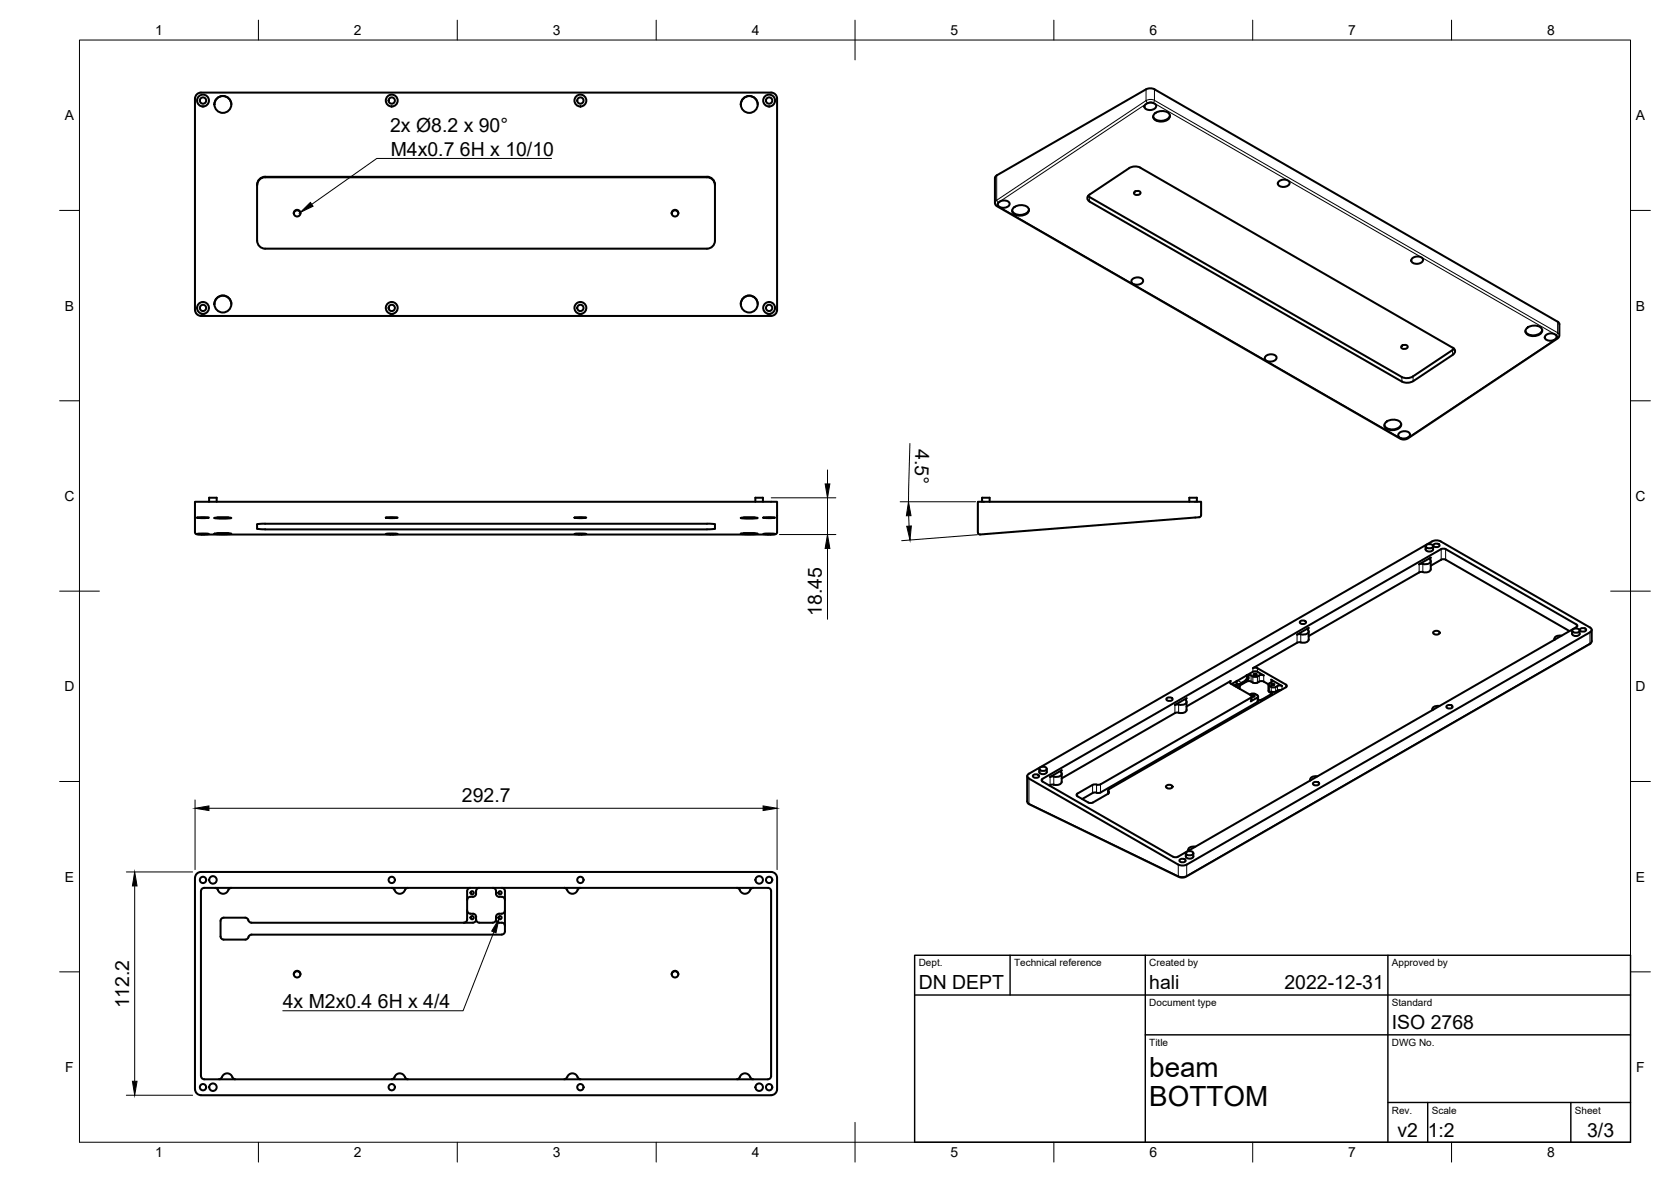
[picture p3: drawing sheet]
<svg xmlns="http://www.w3.org/2000/svg" width="420mm" height="297mm" viewBox="0 0 420 297" stroke-linecap="round" stroke-linejoin="round" font-family="sans-serif">
<!-- layer: Visible -->
<g fill="none" stroke="#000" stroke-width=".51">
<path d="M53.9 26.3a2.13 2.13 0 0 1 2.1-2.2 2.13 2.13 0 0 1 2.2 2.2M186.3 26.3a2.13 2.13 0 0 1 2.1-2.2 2.13 2.13 0 0 1 2.1 2.2M193.9 23.3h-143.4a1.52 1.52 0 0 0-1.5 1.5v53.1a1.49 1.49 0 0 0 1.5 1.5h143.4M193.9 23.3a1.49 1.49 0 0 1 1.5 1.5v53.1a1.49 1.49 0 0 1-1.5 1.5M288 26.3a1.75 1.75 0 0 1 2.7 .3 1.67 1.67 0 0 1-1.4 1 1.67 1.67 0 0 1-1.6-.8zM290.2 28.7a2.73 2.73 0 0 1 3.9 .1 1.46 1.46 0 0 1-1.5 1.7l-.5 .1a1.6 1.6 0 0 1-2.1-1.6zM294.2 29a2.45 2.45 0 0 1-4.3 .3M64.6 46.4v14.1M66.7 44.6l111.1-.1a2 2 0 0 1 2 2M66.7 44.4h111.1a2 2 0 0 1 2 2M66.7 44.5a2 2 0 0 0-2 2M66.7 44.4a2 2 0 0 0-2 2"/>
<path d="M73.9 53.6a.84 .84 0 0 1 .8-.7 .84 .84 0 0 1 .8 .7M168.9 53.6a.84 .84 0 0 1 .8-.7 .84 .84 0 0 1 .9 .7M179.8 46.4v14.1a2 2 0 0 1-2 2h-111.1M251 51a1.9 1.9 0 0 1 2.8 0 1.52 1.52 0 0 1-2.3 1.1h-.1a.73 .73 0 0 1-.4-1.1zM254.8 52.3a2.73 2.73 0 0 1 3.9 .1 1.46 1.46 0 0 1-1.5 1.7l-.6 .1a1.6 1.6 0 0 1-2-1.6zM258.7 52.6a2.45 2.45 0 0 1-4.2 .3M273.6 49.2l79.3 45.7 1.5 .1 .9-.4 10.3-7M274 50.7l78.5 45.2M283.9 42.3l-9.9 6.6a.96 .96 0 0 0-.6 .9 .96 .96 0 0 0 .6 .8M285.2 48.3a.83 .83 0 0 1 .9-.4 .83 .83 0 0 1 .6 .8 .83 .83 0 0 1-.9 .4 .83 .83 0 0 1-.6-.8zM286.7 42.1l78.6 45.3a.95 .95 0 0 1 .6 .9 .95 .95 0 0 1-.6 .8l-10 6.7M286.7 42.1l-1.4-.3-1.4 .5"/>
<path d="M321.5 45.6a1.75 1.75 0 0 1 2.8 .3 1.67 1.67 0 0 1-1.5 1.1 1.67 1.67 0 0 1-1.5-.8zM50.7 78.8a1.48 1.48 0 0 1-.7-2.4 1.48 1.48 0 0 1 2.5 .5 1.48 1.48 0 0 1-1.5 2h-.3M53.9 76.4a2.13 2.13 0 0 1 2.1-2.1 2.13 2.13 0 0 1 2.2 2.1M64.7 60.5a2 2 0 0 0 2 2M98.2 78.8a1.48 1.48 0 0 1-.7-2.4 1.48 1.48 0 0 1 2.5 .5 1.48 1.48 0 0 1-1.5 2h-.4M186.3 76.4a2.13 2.13 0 0 1 2.1-2.1 2.13 2.13 0 0 1 2.1 2.1M284.7 71.2l-.2-.3a1.5 1.5 0 0 1 2.2-1.1 .79 .79 0 0 1 .7 .7 .79 .79 0 0 1-.6 .9 1.8 1.8 0 0 1-2.2-.2M355.1 64.9a1.75 1.75 0 0 1 2.7 .4 1.67 1.67 0 0 1-1.4 1 1.67 1.67 0 0 1-1.6-.8zM318.2 90.5l-.2-.3a1.5 1.5 0 0 1 2.2-1.1 .79 .79 0 0 1 .8 .7 .79 .79 0 0 1-.7 .9 1.78 1.78 0 0 1-2.1-.2M352.4 87a.83 .83 0 0 1 .9-.4 .83 .83 0 0 1 .6 .7 .83 .83 0 0 1-.9 .4 .83 .83 0 0 1-.6-.7zM355.4 95.8l-1.5 .4-1.4-.3M383.8 82.6a2.73 2.73 0 0 1 3.9 .1 1.46 1.46 0 0 1-1.5 1.7l-.5 .1a1.6 1.6 0 0 1-2.1-1.6z"/>
<path d="M387.8 82.9a2.45 2.45 0 0 1-4.3 .3M388.7 84.3a1.75 1.75 0 0 1 2.7 .3 1.67 1.67 0 0 1-1.4 1 1.67 1.67 0 0 1-1.6-.8zM391.7 80.8l.4 .7v2.8l-.5 .8-37.6 25.1-.7 .2h-.9l-101.8-58.6-.4-.7v-6.6l.4-.4 37.6-21.7 .8-.2 .9 .1 101.7 58.5M348.4 106.2a2.73 2.73 0 0 1 3.9 .2 1.46 1.46 0 0 1-1.5 1.6l-.6 .1a1.6 1.6 0 0 1-2-1.6zM352.3 110.1a1.63 1.63 0 0 0 2.2-1 1.73 1.73 0 0 0-2.9 .2l.2 .5 .5 .3M352.3 106.5a2.45 2.45 0 0 1-4.2 .3M49 126.1h146.4v7.7l-.3 .4-.9 .1h-144.4l-.5-.1-.3-.4zM49.6 130.1h2.9zM50.7 134.3l-1.1-.1h2.9l-1.8 .1M52.6 126.1v-1h1.9v1M53.9 130.2l2.1-.2 2.2 .2-2.2 .1zM53.9 134.1l2.1-.1 2.2 .1-2.2 .2z"/>
<path d="M54.6 130h2.9M54.6 134h2.9M64.6 131.8v1.1M64.7 132.9l2 .1M66.7 131.6h111.1l2 .2v1.1l-2 .1h-111.1M66.7 131.6l-2 .2M97 130.1h3zM98.2 134.3l-1.2-.1h3l-1.9 .1M144.4 130.1h3zM144.5 134.2h2.9l-1.1 .1zM186.3 134.1l2.1-.1 2.1 .1-2.1 .2zM186.3 130.2l2.1-.2 2.1 .2-2.1 .1z"/>
<path d="M187 134h2.8M187 130h2.8M189.9 126.1v-1h1.9v1M191.9 130.1h3zM191.9 134.2h3l-1.9 .1zM245.9 133.8l.2 .4 .3 .1 54.8-4.3a.72 .72 0 0 0 .8-.5v-3.4h-56.1v7.7M246.9 126.1v-1h1.9v1M299 126.1v-1h1.9v1M358.4 137.3v.8M358.5 138.1a1.09 1.09 0 0 0 1.8 0M358.5 137.1l.9-.4a.68 .68 0 0 1 .9 .8l-.9 .3a.68 .68 0 0 1-.9-.7zM360.3 137.3v.8"/>
<path d="M360.4 136.9a.82 .82 0 0 1 .9-.3 .82 .82 0 0 1 .6 .6 .82 .82 0 0 1-.8 .3 .82 .82 0 0 1-.7-.6zM362.2 136l37.6 21.7 .4 .4-.1 .6-101.7 58.6M362.2 136l-.8-.2-1.3 .2-101.4 58.4a.63 .63 0 0 0-.4 .6 .63 .63 0 0 0 .4 .6l37.6 21.7M326.9 156.2a.82 .82 0 0 1 .8-.3 .82 .82 0 0 1 .6 .6 .82 .82 0 0 1-.8 .4 .82 .82 0 0 1-.6-.7zM329.1 157.8l-.2 .1v.4a.83 .83 0 0 1-.1 .9 .83 .83 0 0 1-.9 .3l-1.2-.1-.6 .1 2.9-1.7M329.1 158.7v2a1.64 1.64 0 0 1-2.4 .7l-.6 .1M357.8 141.7l.8 .1a.85 .85 0 0 0 .9-.3 .85 .85 0 0 0 0-1l.2-.4-2.9 1.7 .9-.1M359.7 141v2.1a1.64 1.64 0 0 1-2.3 .6l-.6 .1-27.7 16M360.4 158.8l.5-.2h.6l.5 .4a.97 .97 0 0 1-1.7 0zM362.4 140.6l.5-.1 .6 .1M362.4 140.7l-2.7 1.5M363.5 140.7l31.1 17.9"/>
<path d="M392.6 159.7a1.15 1.15 0 0 0-1.7 1M395.3 158.5v.8M395.4 158.3l.9-.4a.68 .68 0 0 1 .8 .8l-.8 .3a.68 .68 0 0 1-.9-.7zM397.2 158.5v.8a1.09 1.09 0 0 1-1.9 0M397.3 158.1a.82 .82 0 0 1 .8-.3 .82 .82 0 0 1 .7 .7 .82 .82 0 0 1-.9 .3 .82 .82 0 0 1-.6-.7zM400.2 158.3v2.8l-.5 .8-101.8 58.6h-.8l-.7-.1-37.7-18.3-.4-.7v-6.4M293.3 175.5a.82 .82 0 0 1 .9-.3 .82 .82 0 0 1 .6 .7 .82 .82 0 0 1-.9 .3 .82 .82 0 0 1-.6-.7zM295.4 177.2l3-1.7-.2 .1v.4a.82 .82 0 0 1-.1 .9 .82 .82 0 0 1-.9 .2l-1.2-.1zM298.3 176.4l.1 2a1.64 1.64 0 0 1-2.4 .7l-.6 .1-28.4 16.4M309.4 171.1l-11.1 6.4M309.5 171.1l-.3 .3 .2 .4 5.1 2.9 .2 .3-.2 .3M310.3 172.3l.6-.1 .2 .1-.3 .3"/>
<path d="M311 171.1l-.2 .3 .2 .3M311 171.1l-.2 .5M311 171.1l-1.3 .8M311 171.8l.5 .2M311.5 172.7l-.2 .1M311.5 172l.2 .4-.2 .3M311.7 172.4v.7M313.2 171l-1.8 1M313.4 171.1l.6-.6-.1-.5-.3-.3-2.6 1.4M313.4 171.3l-1.7 1M313.5 171.1l-1.9 1M313.5 171.3l.8-.1 .7 .4"/>
<path d="M313.5 169.7l.8-.1 .7 .4M313.6 169.7v.8l-.4 .5M313.6 170l-.1 .6-.5 .5M314.5 175.4l-37.8 21.7-2 .1M314.5 174.4l-.2 .2M314.5 174.4l.6-.1 .5 .1M314.7 174.8a.37 .37 0 0 1 .4-.2 .37 .37 0 0 1 .3 .5l-.7-.1M314.7 175v.9M315 168.8l-1.6 .9M315 171.5l.9 .1 1.3-.5 1.7 .9M315 167.9l.6-.1 .6 .1 7.1 4.1 .2 .5-44.7 25.8-.2 .4 .2 .2M315 168.8l.6-.1 .6 .1"/>
<path d="M315.3 169.3h.4l.3 .3-.5 .1-.3-.1zM315.6 174.4l.7 .4v.4l-1.8 1 .2-.3M316.2 168.8l1.6 .9-.9-.1-1.3 .5-.6-.1M316.3 175v1.1l-.2 .4-39.4 22.7-2 .1M318.9 172l.1 1.6 .2 .3M319.2 173.9l.6 .4M319.2 171.7l-.2 .3 .2 .4M319.6 171.5l-.4 .2M319.6 171.5l.3-.4-.3-.3 2.7 1.6-.8-.1-1.3 .5-1-.4M319.7 171.9l.4-.1 .3 .3-.5 .2-.3-.2zM321.2 173.5l-.7 .4-.9-.1 .3 .3-.3 .3-2.4 1.4-.9 .1M322.1 173.4l-.9 .1"/>
<path d="M326.1 161.5l-11.1 6.4M360.2 178.2v.3M361.9 177.4a1.15 1.15 0 0 0-1.7 1M363.7 177.4a.82 .82 0 0 1 .9-.3 .82 .82 0 0 1 .6 .7 .82 .82 0 0 1-.9 .3 .82 .82 0 0 1-.6-.7zM390.8 160.5v.3M259.8 194.9a.82 .82 0 0 1 .8-.4 .82 .82 0 0 1 .6 .7 .82 .82 0 0 1-.8 .3 .82 .82 0 0 1-.6-.6zM261.3 193.2v.8M261.3 194a1.09 1.09 0 0 0 1.9 0M261.4 193l.9-.3a.68 .68 0 0 1 .8 .7l-.8 .3a.68 .68 0 0 1-.9-.7zM263.2 193.2v.8M264 197.3l-.1 .1M264.1 195.2l.6-.1a1.55 1.55 0 0 0 2.2-.8l-.2-.4 .3-.3-3 1.6"/>
<path d="M267 194.5v2a1.65 1.65 0 0 1-2.3 .7l-.6 .1M270.9 199.4l-.2 .4 .2 .3M274.7 197.2l-3.8 2.2M274.7 199.3l-2.6 1.5M278.6 198.7v.8M278.7 198.9l.1 .4-.2 .2-4.1 2.3-.8-.1-2.8-1.6M293.2 197.5l.5-.2h.6l.5 .4a.97 .97 0 0 1-1.6 0zM329.4 195.9v.2M330.2 196.8a.82 .82 0 0 1 .8-.4 .82 .82 0 0 1 .6 .7 .82 .82 0 0 1-.8 .3 .82 .82 0 0 1-.6-.6zM331.2 195.1a1.15 1.15 0 0 0-1.7 1M193.9 219.1h-143.4a1.49 1.49 0 0 0-1.5 1.5v53.1M193.9 219.1a1.49 1.49 0 0 1 1.5 1.5v53.1"/>
<path d="M295 215.3l-32.9-18.9-.1-.5 100.6-58 .9 .1 33.1 19.1-.2 .5-100.3 57.7M295 215.3l.6 .1 .5-.1M296.3 217.3l1.3 .2 .8-.2M296.6 216.1a.82 .82 0 0 1 .9-.3 .82 .82 0 0 1 .6 .6 .82 .82 0 0 1-.9 .3 .82 .82 0 0 1-.6-.6zM298.2 214.4v.8a1.09 1.09 0 0 0 1.9 0v-.8M298.2 214.2l.9-.3a.68 .68 0 0 1 .9 .7l-.9 .4a.68 .68 0 0 1-.9-.8zM298.7 213.5v.3M300.6 212.8a1.15 1.15 0 0 0-1.8 1M50.8 223.4l.5-.3h141.8a.79 .79 0 0 1 .8 .8v46.5a.83 .83 0 0 1-.8 .8h-141.8a.79 .79 0 0 1-.8-.8v-46.5zM54 223.1l.5 .2a1.68 1.68 0 0 0 2.3 1.1l.9-1.1 .5-.2M55.5 231.4v3.9a.79 .79 0 0 0 .7 .8h5.8l.8-1.1 .4-.1h63a.79 .79 0 0 0 .8-.8M55.5 231.4a.79 .79 0 0 1 .8-.8l5.6 .1 .4 .3 .4 .7 .5 .2"/>
<path d="M98.5 223.1l.4 .2a1.68 1.68 0 0 0 2.3 1.1l.9-1.1 .5-.2M117.5 223.9v7.2a.79 .79 0 0 1-.8 .8M117.5 228.8a.79 .79 0 0 0 .8 .8 1.15 1.15 0 0 1 1.4 .5v.3M118.3 223.1a.79 .79 0 0 0-.8 .8M119.7 223.9v.7M119.7 230.4v.7M119.7 224.6a.79 .79 0 0 1-.8 .8h-.6a.79 .79 0 0 0-.8 .8M120.5 223.1a.79 .79 0 0 0-.8 .8M123.9 223.1a.79 .79 0 0 1 .8 .8v.7a.79 .79 0 0 0 .8 .8M124.7 231.1a.79 .79 0 0 0 .8 .8M124.7 231.1a.79 .79 0 0 1-.8 .8h-3.4a.83 .83 0 0 1-.8-.8 .79 .79 0 0 1-.8 .8h-55.7M125.5 231.9h.7a.79 .79 0 0 1 .8 .8"/>
<path d="M125.5 225.4h.7a.79 .79 0 0 1 .8 .8M125.5 229.6a.79 .79 0 0 0-.8 .8v.7M126.2 223.1a.79 .79 0 0 1 .8 .8v10.2M127 228.8a.79 .79 0 0 1-.8 .8h-.7M141.8 223.1l.7 .4a1.45 1.45 0 0 0 1.4 1.1 1.45 1.45 0 0 0 1.4-1.1l.7-.4M185.3 223.1l.4 .2a1.68 1.68 0 0 0 2.3 1.1l.9-1.1 .5-.2M73.9 244.9a.84 .84 0 0 1 .8-.8 .84 .84 0 0 1 .8 .8M168.9 244.9a.84 .84 0 0 1 .8-.8 .84 .84 0 0 1 .9 .8M49 273.7a1.49 1.49 0 0 0 1.5 1.5M50.5 275.2h143.4M55 271.2l.5-.1a1.72 1.72 0 0 1 2.3-1.2l.9 1.2 .5 .1M98.5 271.2l.4-.1a1.68 1.68 0 0 1 2.3-1.2l.9 1.2 .5 .1"/>
<path d="M141.8 271.2l.5-.1a1.72 1.72 0 0 1 2.3-1.2l.9 1.2 .5 .1M185.3 271.2l.4-.1a1.68 1.68 0 0 1 2.3-1.2l.9 1.2 .5 .1M195.4 273.7a1.49 1.49 0 0 1-1.5 1.5"/>
<circle cx="51" cy="25.3" r=".79"/>
<circle cx="51" cy="25.3" r="1.49"/>
<circle cx="56" cy="26.2" r="2.13"/>
<circle cx="98.5" cy="25.3" r=".79"/>
<circle cx="98.5" cy="25.3" r="1.49"/>
<circle cx="145.9" cy="25.3" r=".79"/>
<circle cx="145.9" cy="25.3" r="1.49"/>
<circle cx="188.4" cy="26.2" r="2.13"/>
<circle cx="193.4" cy="25.3" r=".79"/>
<circle cx="193.4" cy="25.3" r="1.49"/>
<circle cx="74.7" cy="53.6" r=".84"/>
<circle cx="169.7" cy="53.6" r=".84"/>
<circle cx="51" cy="77.4" r=".79"/>
<circle cx="56" cy="76.4" r="2.13"/>
<circle cx="98.5" cy="77.4" r=".79"/>
<circle cx="145.9" cy="77.4" r=".79"/>
<circle cx="146" cy="77.4" r="1.5"/>
<circle cx="188.4" cy="76.4" r="2.13"/>
<circle cx="193.4" cy="77.4" r=".79"/>
<circle cx="193.4" cy="77.4" r="1.5"/>
<circle cx="51" cy="221.1" r=".79"/>
<circle cx="53.5" cy="221.1" r=".94"/>
<circle cx="98.5" cy="221.1" r=".79"/>
<circle cx="118.7" cy="224.4" r=".41"/>
<circle cx="118.7" cy="230.6" r=".41"/>
<circle cx="125.7" cy="224.4" r=".41"/>
<circle cx="125.7" cy="230.6" r=".41"/>
<circle cx="145.9" cy="221.1" r=".79"/>
<circle cx="190.9" cy="221.1" r=".94"/>
<circle cx="193.4" cy="221.1" r=".79"/>
<circle cx="74.7" cy="244.8" r=".84"/>
<circle cx="169.7" cy="244.8" r=".84"/>
<circle cx="51" cy="273.2" r=".79"/>
<circle cx="53.5" cy="273.2" r=".94"/>
<circle cx="98.5" cy="273.2" r=".79"/>
<circle cx="145.9" cy="273.2" r=".79"/>
<circle cx="190.9" cy="273.2" r=".94"/>
<circle cx="193.4" cy="273.2" r=".79"/>
</g>
<!-- layer: Visible Narrow -->
<g fill="none" stroke="#000" stroke-width=".25">
<path d="M288.2 25.3l-37.6 25v-6.2M288.2 22.4v2.9M288.2 25.3l.4 .6M288.5 25.9l-37.5 25M290 25.8l-.7-.2-.8 .3M290.3 25.2l101.3 58.4M290.3 22.4v2.8M290.3 25.2l-.3 .6 101.3 58.4M290.3 25.2l-.8-.2-1.3 .3M251 50.9l-.3 .5 .3 .4M251 51.8l.1 .1M251 51.8h-.3"/>
<path d="M251 50.9l-.4-.6-.4 .7M251.6 52.1l33 19.1M273.9 49.5l.1 1.2M285.1 71.5l33.1 19M318.7 90.8l33.1 19M352.4 94.7l.1 1.2M355.3 94.6v1.2M365.2 88l.1 1.2M391.3 85.1h.3M391.3 85.1l-37.5 25M391.6 80.8v2.8M391.6 83.6l-.3 .6 .3 .4-.3 .5"/>
<path d="M391.7 83.6l.4 .6M352.4 110.2h-.3M353.8 110.1h.2M353.8 110.1l-.7 .2-.8-.2M362.4 138v2.7M363.5 138v2.7M326.1 159.5v2M327.1 159.4v2M329 157.8v.9M356.8 141.8v2.1M357.8 141.7v2.1M359.7 140.1v.9"/>
<path d="M396.4 156.9v.7M399.8 158.9v2.8M295.4 177.2v2M296.4 177.1v2M298.3 175.5v.8M309.4 171.1v.7M311 171.1h.1M311.2 171l1 .6M311.5 172.7v.3M313.2 171l.2 .1M313.4 169.7v.1M313.4 171.1v.2"/>
<path d="M313.6 170l.4 .1M313.6 170.2l.4 .2M314.5 175.4v.8M314.6 169.7v1.6M315 167.9v.9M315 170v1.6M316.1 175.3v1.2M316.2 167.9v.9M316.2 170v1.6M316.6 169.7v1.6M317.8 169.7v1.6M319.2 172.4v1.5"/>
<path d="M319.6 170.8v.7M319.6 172.6v1.6M320.8 172.6v1.2M321.2 172.4v1.1M322.3 172.4v.9M323.3 172v.7M399.8 161.7l-101.4 58.4v-2.8M399.8 161.7l-.1 .2M400.2 161.1l-.4 .6M258.7 195.7v6.2M262.1 195.7v.7M264 195.2v2.1"/>
<path d="M265 195.2v2M267 193.6v.8M270.9 199.4v.7M274.7 197.2v2.1M275.7 197.2v2M276.7 197.1v2.1M278.7 198.9v.5M258.3 201.3l.4 .6M258.7 201.9l37.6 18.2v-2.8M258.7 201.9l.2 .2M298.3 220.3l.1-.3-1.3 .3-.8-.2 .1 .2"/>
</g>
<!-- layer: Border -->
<g fill="none" stroke="#000" stroke-width=".25">
<path d="M20 10.1h390v276.9h-390zM65 5.1v5M115 5.1v5M165 5.1v5M215 5.1v10M265 5.1v5M315 5.1v5M365 5.1v5M15 52.9h5M410 52.9h5M15 100.7h5M410 100.7h5"/>
<path d="M15 148.6h10M405 148.6h10M15 196.4h5M410 196.4h5M15 244.2h5M410 244.2h5M65 287v5M115 287v5M165 287v5M215 282.1v9.9M265 287v5M315 287v5"/>
<path d="M365 287v5"/>
</g>
<!-- layer: TitleBlock -->
<path d="M230 240.1h180v46.9h-180zM230 250h180M254 240.1v9.9M288 240.1v46.9M349 240.1v46.9M288 260.1h122M349 277.1h61M359 277.1v9.9M395 277.1v9.9" fill="none" stroke="#000" stroke-width=".36"/>
<!-- layer: Hole Notes -->
<path d="M75.5 53.4l2.5-2.5 .7 .9zM125.5 230.9l-.8 3.5-1.1-.4z" fill="#000" stroke="#000" stroke-width=".25"/>
<path d="M138.7 39.8h-44l-16.3 11.6M124.2 234.2l-7.8 19.8h-45.3" fill="none" stroke="#000" stroke-width=".25"/>
<!-- layer: FD_Dimensions -->
<g fill="none" stroke="#000" stroke-width=".25">
<path d="M208.1 118.1v3.5M228.8 111.4l-.4 14.7M193.9 125.1h16.3M196 134.3h14.2M208.1 125.1v9.2M208.1 137.8v17.8M226.3 126.1h19M228.5 129.6l.1 2.6M245.8 134.4l-19.1 1.5M31.8 219.1h16.6M49 201v17.5M52.5 203.1h139.4"/>
<path d="M195.4 201v17.5M33.9 222.6v49.1M31.8 275.2h16.6"/>
</g>
<path d="M207.5 121.6h1.2l-.6 3.5zM208.1 134.3l.6 3.5h-1.2zM228.4 126.1l.7 3.5h-1.2zM228 132.3l1.2-.1-.4 3.5zM49 203.1l3.5-.6v1.2zM191.9 202.5l3.5 .6-3.5 .6zM33.9 219.1l.6 3.5h-1.2zM33.3 271.7h1.2l-.6 3.5z" fill="#000" stroke="#000" stroke-width=".25"/>
<g font-size="7">
<text x="289" y="270.6">beam</text>
<text x="289" y="278.1">BOTTOM</text>
</g>
<g font-size="4.9">
<text x="98.1" y="33.2">2x Ø8.2 x 90°</text>
<text x="98.3" y="39.1">M4x0.7</text>
<text x="115.6" y="39.1">6H x 10/10</text>
<text x="230.2" y="112.8" transform="rotate(92 230.2 112.8)">4.5°</text>
<text x="206.6" y="154.8" transform="rotate(-90 206.6 154.8)">18.45</text>
<text x="116.1" y="201.7">292.7</text>
<text x="231" y="248.5">DN DEPT</text>
<text x="289" y="248.5">hali</text>
<text x="323" y="248.5">2022-12-31</text>
<text x="32.5" y="253.4" transform="rotate(-90 32.5 253.4)">112.2</text>
<text x="71.1" y="253.3">4x M2x0.4</text>
<text x="95" y="253.3">6H x 4/4</text>
<text x="350" y="258.6">ISO 2768</text>
<text x="351.4" y="285.7">v2</text>
<text x="359" y="285.7">1:2</text>
<text x="399.1" y="285.7">3/3</text>
</g>
<g font-size="3.5">
<text x="39" y="8.8">1</text>
<text x="89" y="8.8">2</text>
<text x="139" y="8.8">3</text>
<text x="189" y="8.8">4</text>
<text x="239" y="8.8">5</text>
<text x="289" y="8.8">6</text>
<text x="339" y="8.8">7</text>
<text x="389" y="8.8">8</text>
<text x="16.3" y="30.2">A</text>
<text x="411.3" y="30.2">A</text>
<text x="16.3" y="78">B</text>
<text x="411.3" y="78">B</text>
<text x="16.2" y="125.9">C</text>
<text x="411.2" y="125.9">C</text>
<text x="16.2" y="173.7">D</text>
<text x="411.2" y="173.7">D</text>
<text x="16.3" y="221.6">E</text>
<text x="411.3" y="221.6">E</text>
<text x="16.4" y="269.4">F</text>
<text x="411.4" y="269.4">F</text>
<text x="39" y="290.8">1</text>
<text x="89" y="290.8">2</text>
<text x="139" y="290.8">3</text>
<text x="189" y="290.8">4</text>
<text x="239" y="290.8">5</text>
<text x="289" y="290.8">6</text>
<text x="339" y="290.8">7</text>
<text x="389" y="290.8">8</text>
</g>
<g font-size="2.5">
<text x="231" y="242.9">Dept.</text>
<text x="255" y="242.9">Technical reference</text>
<text x="289" y="242.9">Created by</text>
<text x="350" y="242.9">Approved by</text>
<text x="289" y="252.8">Document type</text>
<text x="350" y="252.8">Standard</text>
<text x="289" y="262.9">Title</text>
<text x="350" y="262.9">DWG No.</text>
<text x="350" y="279.9">Rev.</text>
<text x="360" y="279.9">Scale</text>
<text x="396" y="279.9">Sheet</text>
</g>
</svg>
